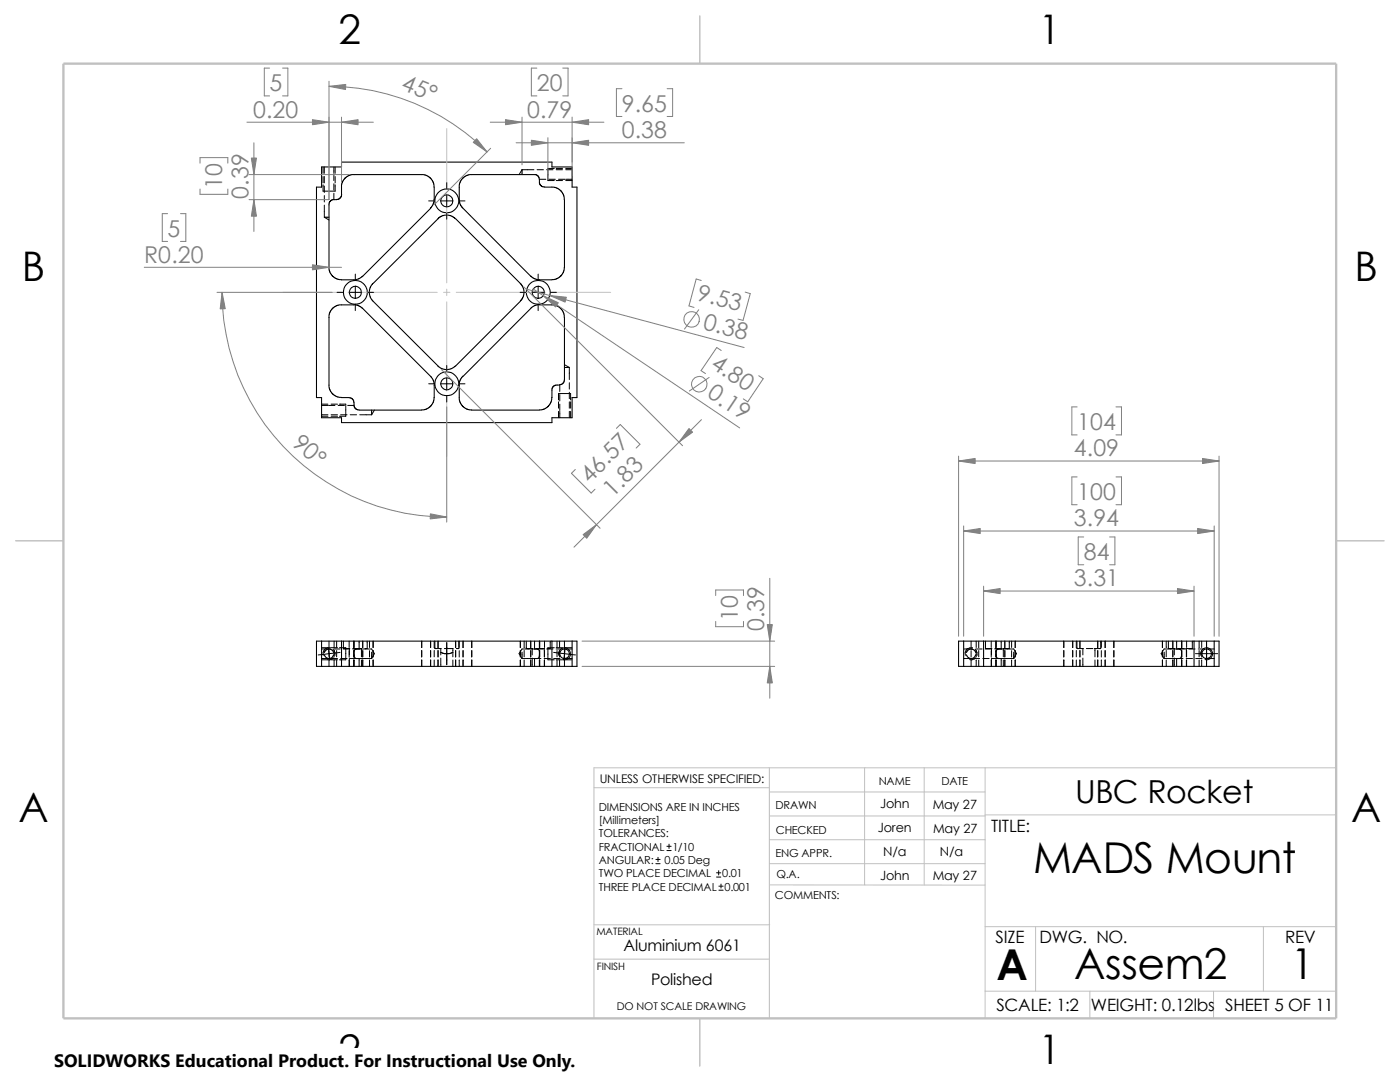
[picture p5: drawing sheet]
<svg xmlns="http://www.w3.org/2000/svg" width="279mm" height="216mm" viewBox="0 0 279 216" stroke-linecap="round" stroke-linejoin="round" font-family="sans-serif">
<g fill="none" stroke="#c0c0c0" stroke-width=".2">
<path d="M89.2 25.7v11.7M89.2 38.7v1.2M56.5 58.3h11.7M69.5 58.3h1.2M72 58.3h15.2M88.5 58.3h1.3M89.2 41.2v15.2M89.2 57.7v1.3M91.1 58.3h15.2M107.6 58.3h1.2M110.1 58.3h11.8M89.2 60.2v15.3"/>
<path d="M89.2 76.8v1.2M89.2 79.3v11.8M118.5 157.2h35M153.5 158h43.1M153.5 153.2v50M172.6 153.2v23.4M184.4 153.2v23.4M196.6 153.2v50M266.7 153.2h-148.2v50M153.5 172.3h43.1M153.5 176.6h43.1M153.5 162.8h43.1"/>
<path d="M153.5 167.6h43.1M196.6 162.6h70.1M118.5 184.5h35.1M118.5 191.4h35M196.6 184.9h70.1M196.6 197.8h70.1M206.7 184.9v12.9M217.5 197.8v5.4M242.2 197.8v5.4M252.1 184.9v12.9"/>
</g>
<path d="M139.7 3.2v9.5M3.1 107.9h9.6M266.7 107.9h9.5M139.7 203.2v9.5" fill="none" stroke="#c0c0c0" stroke-width=".21"/>
<path d="M12.7 12.7h254v190.5h-254z" fill="none" stroke="#c0c0c0" stroke-width=".47"/>
<g fill="none" stroke="#000" stroke-width=".2">
<path d="M64.5 36.9v1.2h2.4v-1.2M64.5 33.3v1.3M64.5 35.2v1.3M64.7 33.3v1.3M64.7 35.2v1.3M64.7 37.1v1.3M64.7 39v1.3M66.6 33.3v1.3M66.6 34.8v1.2M66.6 36.7v1.2M66.6 38.6v1.2M66.9 33.3v1.3"/>
<path d="M66.9 35.2v1.3M89.2 36.4v1.2M89.2 38.8v2.5M104.2 33.9v.9M104.2 33.9h2.4M104.2 33.9l-.6 .9M107.2 33.9h1.3M107.7 35.8h1.2M109.1 33.9h1.3M109.6 35.8h1.2M110.6 33.6h-1.3v2.4h1.3M111 33.9h1.3"/>
<path d="M111 36h1.3M111 33.6h1.3M111.5 35.8h1.2M112.9 33.9h1.3M112.9 35.8h1.3M112.9 36h1.3M112.9 33.6h1.3M64.7 43.3h1M64.7 40.9v2.4M64.7 43.3l1 .6M67.3 58.3h1.1M69.7 58.3h2.5"/>
<path d="M70.9 54.7v1.1M70.9 57.1v2.5M73.4 58.3h1.1M85.6 40.1h1.1M87.9 40.1h2.5M89.2 42.6v1.1M91.7 40.1h1.1M103.8 58.3h1.1M106.2 58.3h2.5M107.4 54.7v1.1M107.4 57.1v2.5M109.9 58.3h1.1"/>
<path d="M70.9 60.8v1.2M85.6 76.6h1.1M87.9 76.6h2.5M89.2 72.9v1.2M89.2 75.4v2.5M89.2 79.1v1.1M91.7 76.6h1.1M107.4 60.8v1.2M111.5 79.8v-1.3h2.4v1.3M111.7 76.8v1.3M111.7 78.7v1.3M112.6 73.3h1"/>
<path d="M112.6 72.8l1 .5M113.6 73.3v2.4M113.6 76.4v1.2M113.6 78.3v1.2M64.2 82.8h1.2M64.2 80.9h1.2M64.2 80.6h1.2M64.2 83.1h1.2M65.6 80.9h1.2M66.1 82.8h1.3M66.1 80.6h1.3M66.1 83.1h1.3"/>
<path d="M67.5 80.9h1.2M67.7 80.6h1.3v2.5h-1.3M68 82.8h1.3M69.4 80.9h1.3M69.9 82.8h1.3M71.8 82.8h2.4M74.2 81.8v1M74.7 81.8l-.5 1M111.5 80.2v1.2M111.5 82.1v1.3M111.7 80.6v1.3M111.7 82.1v1.3"/>
<path d="M113.6 80.2v1.2M113.6 82.1v1.3M113.9 80.2v1.2M113.9 82.1v1.3M64.2 129.5h1.8M64.2 131.4h1.2M64.2 129.2h1.2M64.2 131.7h1.2M64.7 130.6a.92 .92 0 0 0 .9 .8 .92 .92 0 0 0 .9-.8M65.6 129.2l.1 1.2M65.7 130.4l.1 1.3M65.7 127.9v1.3"/>
<path d="M65.7 129.8v1.3M65.7 131.7v1.3M65.7 129.5l-.5 .2-.5 .5M65.7 130.4l-2.2 .3M65.7 129.5l.6 .3 .3 .4M65.9 129.2a1.23 1.23 0 0 0-1.4 1.6M66.1 131.4h1.3M66.1 129.2h1.3M66.1 131.7h1.3M66.5 129.6a1.02 1.02 0 0 1 .3 1.1M66.5 131.2l-.2 .3-.5 .2-.4-.1M66.6 129.5h1.3"/>
<path d="M66.7 127.9v1.3M66.7 129.8v1.3M66.7 131.7v1.3M67.2 127.9v1.3M67.2 129.8v1.3M67.2 131.7v1.3M67.7 129.2h1.3v2.5h-1.3M67.9 130.2l-2.2 .2M68 131.4h1.3M68.5 129.5h1.3M68.5 127.9v1.5h1.3M69.7 127.9v1.3"/>
<path d="M69.7 129.4v1.7M69.7 131.3v1.7M69.9 131.4h4.3M70.4 129.5h3.8l.5 .9-.5 1M70.4 129.4h1.8M70.6 127.9v1.3M70.6 129.8v1.3M70.6 131.7v1.3M70.7 127.9v1.3M70.7 129.8v1.3M70.7 131.7v1.3M70.7 130.8a.51 .51 0 0 0 .5 .6"/>
<path d="M71.3 129.5l-.5 .1-.1 .4M71.7 127.9v1.6M71.7 131.4v1.6M72.1 129.4v1.7M72.1 131.7v1.3M72.4 127.9v1.3M72.4 129.8v1.3M72.4 131.7v1.3M73.3 127.9v1.5h-.5M73.7 127.9v1.3M73.7 129.8v1.3M73.7 131.7v1.3"/>
<path d="M74.2 130.1v1.3M74.5 127.9v1.3M74.5 129.8v1.3M74.5 131.7v1.3M84.2 127.9v1.3M84.2 129.8v1.3M84.2 131.7v1.3M85.9 127.9v1.3M85.9 129.8v1.3M85.9 131.7v1.3M86.7 127.9v1.3M86.7 129.8v1.3"/>
<path d="M86.7 131.7v1.3M86.8 127.9v1.5h1.3M87.4 127.9v1.3M87.4 129.8v1.3M87.4 131.7v1.3M88 130.2a2.99 2.99 0 0 0 2.4 0M88 129.4v1.3M88 131.3v1.7M88.7 129.4h1.7v1.7M89.2 128.2v4.4M90.4 131.7v1.3M90.9 127.9v1.3"/>
<path d="M90.9 129.8v1.3M90.9 131.7v1.3M91.6 127.9v1.5h-.5M91.7 127.9v1.3M91.7 129.8v1.3M91.7 131.7v1.3M92.4 127.9v1.3M92.4 129.8v1.3M92.4 131.7v1.3M94.1 127.9v1.3M94.1 129.8v1.3M94.1 131.7v1.3"/>
<path d="M103.8 127.9v1.3M103.8 129.8v1.3M103.8 131.7v1.3M104.2 131.4h3.7M104.2 130.1v1.3M104.6 127.9v1.3M104.6 129.8v1.3M104.6 131.7v1.3M105 127.9v1.5h1.3M105.9 127.9v1.3M105.9 129.8v1.3M105.9 131.7v1.3"/>
<path d="M106.2 129.4v1.3M106.2 131.3v1.7M106.7 127.9v1.6M106.7 131.4v1.6M106.9 129.4h1.8M107 129.5a.55 .55 0 0 1 .7 .4M107.7 127.9v1.3M107.7 129.8v1.3M107.7 131.7v1.3M107.7 130.8a.46 .46 0 0 1-.5 .6M108.5 129.5h-4.3l-.6 .9 .6 1M108.6 131.4h1.3"/>
<path d="M108.6 129.4v1.7M108.6 131.7v1.3M108.7 127.9v1.3M108.7 129.8v1.3M108.7 131.7v1.3M109.1 129.5h1.3M109.8 127.9v1.5h-.5M110.5 131.4h1.3M110.5 130.2l2.1 .2M110.6 129.2h-1.3v2.5h1.3M111 129.5h1.3M111 129.2h1.3"/>
<path d="M111 131.7h1.3M111.2 127.9v1.3M111.2 129.8v1.3M111.2 131.7v1.3M111.5 130.8a1.2 1.2 0 0 1 1.1-1.5 1.2 1.2 0 0 1 1.3 1.3 1.2 1.2 0 0 1-1.5 1M111.7 127.9v1.3M111.7 129.8v1.3M111.7 131.7v1.3M112.4 131.4h1.8M112.6 130.4l-.1 1.3M112.6 127.9v1.6M112.6 131.4v1.6"/>
<path d="M112.6 130.4l2.3 .3M112.8 129.2l-.2 1.2M112.9 129.5h1.3M112.9 129.2h1.3M112.9 131.7h1.3M192.3 129.5h1.8M192.3 131.4h1.3M192.9 130.6a.92 .92 0 0 0 .9 .8 .92 .92 0 0 0 .9-.8M193.8 127.9v1.3M193.8 129.8v1.3M193.8 131.7v1.3M193.8 129.5l-.5 .2-.4 .5"/>
<path d="M193.8 129.5l.6 .3 .3 .4M194 129.2h.1M194 129.2a1.2 1.2 0 0 0-1.3 1.6M194.2 131.4h1.3M194.6 129.6a1.02 1.02 0 0 1 .3 1.1M194.6 131.2l-.2 .3-.4 .2-.5-.1M194.7 129.5h1.3M194.8 127.9v1.3M194.8 129.8v1.3M194.8 131.7v1.3M195.3 127.9v1.3M195.3 129.8v1.3"/>
<path d="M195.3 131.7v1.3M196.1 131.4h1.3M196.6 129.5h1.3M196.7 127.9v1.5h1.3M197.8 127.9v1.3M197.8 129.8v1.3M197.8 131.7v1.3M197.9 129.4v1.3M197.9 131.3v1.7M198 131.4h4.3M198.5 129.5h3.8l.6 .9-.6 1M198.6 129.4h1.3"/>
<path d="M198.8 127.9v1.3M198.8 129.8v1.3M198.8 131.7v1.3M198.8 130.8l.1 .5 .4 .1M199.1 129.5l-.3 .5M199.3 129.5h-.1M199.8 127.9v1.6M199.8 131.4v1.6M200.2 129.4v1.7M200.2 131.7v1.3M200.5 127.9v1.3M200.5 129.8v1.3"/>
<path d="M200.5 131.7v1.3M201.4 127.9v1.5h-1.2M201.9 127.9v1.3M201.9 129.8v1.3M201.9 131.7v1.3M202.3 130.1v1.3M202.6 127.9v1.3M202.6 129.8v1.3M202.6 131.7v1.3M212.3 127.9v1.3M212.3 129.8v1.3M212.3 131.7v1.3"/>
<path d="M214.1 127.9v1.3M214.1 129.8v1.3M214.1 131.7v1.3M214.8 127.9v1.3M214.8 129.8v1.3M214.8 131.7v1.3M214.9 127.9v1.5h1.3M215.5 127.9v1.3M215.5 129.8v1.3M215.5 131.7v1.3M216.1 129.4v1.3M216.1 131.3v1.7"/>
<path d="M216.8 129.4h1.3M218.5 129.4v1.7M218.5 131.7v1.3M219.1 127.9v1.3M219.1 129.8v1.3M219.1 131.7v1.3M219.7 127.9v1.5h-1.3M219.8 127.9v1.3M219.8 129.8v1.3M219.8 131.7v1.3M220.6 127.9v1.3M220.6 129.8v1.3"/>
<path d="M220.6 131.7v1.3M222.3 127.9v1.3M222.3 129.8v1.3M222.3 131.7v1.3M232 127.9v1.3M232 129.8v1.3M232 131.7v1.3M232.3 131.4h3.8M232.3 130.1v1.3M232.7 127.9v1.3M232.7 129.8v1.3M232.7 131.7v1.3"/>
<path d="M233.2 127.9v1.5h1.2M234.1 127.9v1.3M234.1 129.8v1.3M234.1 131.7v1.3M234.4 129.4v1.3M234.4 131.3v1.7M234.8 127.9v1.6M234.8 131.4v1.6M235.1 129.4h1.2M235.1 129.5a.55 .55 0 0 1 .7 .4M235.8 127.9v1.3M235.8 129.8v1.3"/>
<path d="M235.8 131.7v1.3M235.8 130.8a.46 .46 0 0 1-.5 .6M236.6 129.5h-4.3l-.6 .9 .6 1M236.7 131.4h1.3M236.8 129.4v1.7M236.8 127.9v1.3M236.8 131.7v1.3M237.2 129.5h1.3M238 127.9v1.5h-1.3M238.6 130.4h4.4M238.6 131.4h1.3M239.1 129.5h1.3"/>
<path d="M239.3 127.9v1.3M239.3 129.8v1.3M239.3 131.7v1.3M239.6 130.8a1.2 1.2 0 0 1 1.1-1.5 1.2 1.2 0 0 1 1.3 1.3 1.2 1.2 0 0 1-1.5 1M239.8 127.9v1.3M239.8 129.8v1.3M239.8 131.7v1.3M240.5 131.4h1.8M240.8 127.9v5.1M241 129.5h1.3M130.9 172.3h.8M130.9 171.5h.8"/>
<path d="M131.3 171.1v.8M133.1 169.7h.8M133.1 168.9h.8M133.5 168.4v.9M143 175h.8M143 174.2h.8M143.4 173.7v.9M143.5 177.6h.8M143.5 176.8h.8M143.9 176.4v.8"/>
</g>
<g fill="none" stroke="#000" stroke-width=".21">
<path d="M64.2 33.3h4v-1h42v1h4v4h.9v42h-.9v4.1h-4v.9h-42v-.9h-4v-4.1h-1v-42h1zM68.2 38.8l-.2 .6-.3 .3-1.4 .2-.6 .7v13.2l.6 1.2 .6 .5 .8 .3h3.2l.6-.1 .7-.4 13.7-13.7M86.6 37.3l-.1-.9-.5-.8-.6-.5-.8-.3h-14.4l-1.1 .5-.6 .8-.3 .8v1.9M86.7 37.3l-.1 2.9-.3 .8-.4 .5M112.6 39.8v-.6l-.3-.6-.9-1-.8-.3h-2.2l-.3-.1-.4-.6-.1-1.2-.7-.6h-13.2l-1.2 .6-.7 1-.1 .5v3.2l.5 1.2 13.7 13.8M112.6 39.8v14l-.3 .8-.5 .6-.8 .5-.8 .1M90.9 43.6l-.6-.4-.8-.3-1.1 .1-.8 .4-13.3 13.3-.4 .7-.2 .6 .1 1 .5 .9 13.1 13.1M90.9 43.6l13.2 13.2 .4 .8 .1 1.1-.3 .8-.5 .6M105.9 55.1l.5 .4 .8 .3h3M69.7 79.4h.4l.3 .3 .2 .4 .1 1.1 .7 .6h12.8M72.3 61.6l-.5-.5-.8-.3h-3.3l-.8 .3-.5 .4-.4 .6-.3 .8v14.6l.6 1 .9 .7 1 .1h1.5M72.4 61.6l14 14 .3 1v2.7l-.2 .9-.9 1.1-.8 .4-.6 .1"/>
<path d="M92.4 75.1l-.5 .5-.2 .8v3.4l.5 1.2 1 .7 .9 .1h13.6M103.8 60.1l-13.1 13.1-.9 .5h-.9l-.7-.1-.8-.6M107.7 60.8l-1 .2-.6 .3-13.7 13.8M107.7 60.8h2.9l.8 .3 .9 1 .3 .6v.6M111.7 76.8h-.8l-.6 .5-.1 .3-.1 2.4-.6 1-1 .7-.8 .1M112.6 63.3v12.5l-.2 .7-.7 .3M63.2 127.9h51.9v5.1h-51.9zM64.2 127.9v5.1M68.2 127.9v5.1M110.2 127.9v5.1M112.6 129.5v1.9M114.2 127.9v5.1"/>
<path d="M191.3 127.9h52v5.1h-52zM192.3 127.9v5.1M196.3 127.9v5.1M238.3 127.9v5.1M240.8 129.5v1.9M242.3 127.9v5.1"/>
<circle cx="70.9" cy="58.3" r="2.38"/>
<circle cx="70.9" cy="58.3" r="1.2"/>
<circle cx="89.2" cy="40.1" r="1.2"/>
<circle cx="89.2" cy="40.1" r="2.37"/>
<circle cx="107.4" cy="58.3" r="1.2"/>
<circle cx="107.4" cy="58.3" r="2.37"/>
<circle cx="89.2" cy="76.6" r="1.2"/>
<circle cx="89.2" cy="76.6" r="2.37"/>
<circle cx="112.7" cy="130.5" r=".96"/>
<circle cx="240.8" cy="130.5" r=".96"/>
</g>
<g fill="none" stroke="#808080" stroke-width=".2">
<path d="M53.8 13.6h-1.1v5.5h1.1M56.4 13.6h1v5.5h-1M65.7 17.2a44.5 44.5 0 0 1 31.5 13.1M65.7 16.2v23.6h-16M107.1 13.6h-1.1v5.5h1.1M112.3 13.6h1.1v5.5h-1.1M124.1 17.7h-1.1v5.5h1.1M133.1 17.7h1.1v5.5h-1.1M39.9 32.6v-1.1h5.6v1.1M39.9 37.7v1.1h5.6v-1.1M49.3 24.4h25.2M49.7 34.8h20"/>
<path d="M50.7 28.5v17.7M68.2 23.4v12.9M97.8 24.4h22.7M97.9 29.6l-11.2 11.3M103 28.5h33.6M104.2 23.4v9.5M109.3 27.5v7.6M114.2 23.4v11.7M28.8 53.3h39.4M33.4 42.6h-1v5.6h1M36 42.6h1.1v5.6h-1.1M43.3 58.3h23"/>
<path d="M44.3 58.3a44.8 44.8 0 0 0 44.9 44.9M104.6 57.3l31.6 31.6M105.1 57.7l43.4 11.6M106.4 57.7l41.2 27.7M140 56l-1.1-.3-1.4 5.3 1 .3M148.7 58.3l1 .3-1.4 5.3-1-.2M88.1 73.7l31.7 31.7M139.4 61.8l-2.8 3.9M141.5 75.3l-3.9 2.7M143.9 69.9l-.9-.6-3.1 4.7 .9 .5M151.4 75l.9 .6-3.1 4.6-.9-.6M89.2 81.2v23"/>
<path d="M114.8 93.7l-.8 .7 4 4 .7-.8M123 85.5l.8-.8 3.9 3.9-.7 .8M140 83.7l-25.4 25.5M191.3 91v36M191.3 92h52M215 81.2h-1.1v5.6h1.1M215 95.2h-1.1v5.5h1.1M222.7 81.2h1.1v5.6h-1.1M222.7 95.2h1.1v5.5h-1.1M243.3 91v36M142.8 118.8v-1.1h5.6v1.1M153.6 115.4v23.9"/>
<path d="M192.3 104.9v22.1M192.3 106h50M196.3 117v10M196.3 117.9h42M216.3 107.1h-1.1v5.6h1.1M221.4 107.1h1.1v5.6h-1.1M238.3 117v10M242.3 104.9v22.1M116.2 133h38.4M116.2 127.9h38.4M142.8 124v1.1h5.6v-1.1"/>
<circle cx="138" cy="63.7" r="1.56"/>
<circle cx="139.6" cy="76.7" r="1.56"/>
</g>
<g fill="#808080" stroke="#808080" stroke-width=".2">
<path d="M191.3 92l3.3-.5v1z"/>
<path d="M240 91.5l3.3 .5-3.3 .5z"/>
<path d="M192.3 106l3.3-.5v1z"/>
<path d="M239 105.5l3.3 .5-3.3 .5z"/>
<path d="M196.3 117.9l3.3-.5v1z"/>
<path d="M235 117.4l3.3 .5-3.3 .5z"/>
<path d="M153.6 133l.5 3.3h-1z"/>
<path d="M153.1 124.6h1l-.5 3.3z"/>
<path d="M109.7 59l3.3 .3-.2 1z"/>
<path d="M108.4 59l3 1.4-.5 .9z"/>
<path d="M100.9 23.9l3.3 .5-3.3 .5z"/>
<path d="M114.2 24.4l3.3-.5v1z"/>
<path d="M114.2 28.5l3.3-.5v1z"/>
<path d="M106 28l3.3 .5-3.3 .5z"/>
<path d="M116.4 106.7l2.6-2-1.9 2.7z"/>
<path d="M137.5 85.5l.7 .7-2.7 2z"/>
<path d="M44.3 58.3l.7 3.3h-1.1z"/>
<path d="M85.9 102.5l3.3 .7-3.3 .3z"/>
<path d="M95.1 27.7l2.1 2.6-2.8-1.9z"/>
<path d="M65.7 17.2l3.3-.4v1.1z"/>
<path d="M62.4 52.8l3.3 .5-3.3 .5z"/>
<path d="M50.7 39.8l.5 3.3h-1z"/>
<path d="M50.2 31.5h1l-.5 3.3z"/>
<path d="M68.2 24.4l3.3-.5v1z"/>
<path d="M62.4 23.9l3.3 .5-3.3 .5z"/>
</g>
<path d="M10.8 209.2h104.1v6.7h-104.1z" fill="#fff"/>
<g font-size="8.5">
<text x="206.2" y="174.1">MADS Mount</text>
<text x="198.8" y="195.5">A</text>
<text x="214.4" y="195.3">Assem2</text>
<text x="257.6" y="195.3">1</text>
</g>
<g font-size="8.1">
<text x="67.6" y="8.8">2</text>
<text x="207.3" y="8.8">1</text>
<text x="4.4" y="56.1">B</text>
<text x="270.3" y="56.1">B</text>
<text x="3.7" y="164.1">A</text>
<text x="269.6" y="164.1">A</text>
<text x="67.6" y="212.3">2</text>
<text x="207.3" y="212.3">1</text>
</g>
<text font-size="6.3" x="214.6" y="160.3">UBC Rocket</text>
<g font-size="4.6" fill="#808080">
<text x="79.9" y="17.8" transform="rotate(22 79.9 17.8)">45°</text>
<text x="50.5" y="23.5">0.20</text>
<text x="53.8" y="18.2">5</text>
<text x="105.2" y="23.5">0.79</text>
<text x="107.1" y="18.2">20</text>
<text x="124.1" y="22.3">9.65</text>
<text x="124.1" y="27.6">0.38</text>
<text x="44.4" y="37.7" transform="rotate(-90 44.4 37.7)">10</text>
<text x="49.6" y="39.7" transform="rotate(-90 49.6 39.7)">0.39</text>
<text x="33.4" y="47.2">5</text>
<text x="28.8" y="52.5">R0.20</text>
<text x="138.9" y="59.9" transform="rotate(15 138.9 59.9)">9.53</text>
<text x="140.1" y="65.6" transform="rotate(15 140.1 65.6)">0.38</text>
<text x="141.6" y="73.3" transform="rotate(34 141.6 73.3)">4.80</text>
<text x="140.9" y="79.1" transform="rotate(34 140.9 79.1)">0.19</text>
<text x="58.1" y="88.7" transform="rotate(41 58.1 88.7)">90°</text>
<text x="215" y="85.9">104</text>
<text x="214.3" y="91.1">4.09</text>
<text x="117.7" y="96.6" transform="rotate(-45 117.7 96.6)">46.57</text>
<text x="122.3" y="99.4" transform="rotate(-45 122.3 99.4)">1.83</text>
<text x="215" y="99.8">100</text>
<text x="214.3" y="105">3.94</text>
<text x="216.3" y="111.8">84</text>
<text x="214.3" y="117">3.31</text>
<text x="147.3" y="124" transform="rotate(-90 147.3 124)">10</text>
<text x="152.5" y="125.9" transform="rotate(-90 152.5 125.9)">0.39</text>
</g>
<text font-size="3.6" x="10.8" y="213">SOLIDWORKS Educational Product. For Instructional Use Only.</text>
<g font-size="3.4">
<text x="197.8" y="166">TITLE:</text>
<text x="198.7" y="188.1">SIZE</text>
<text x="207.5" y="188.1">DWG. NO.</text>
<text x="256.5" y="188.2">REV</text>
<text x="198.8" y="201.7">SCALE: 1:2</text>
<text x="217.7" y="201.8">WEIGHT: 0.12lbs</text>
<text x="244.5" y="201.7">SHEET 5 OF 11</text>
</g>
<g font-size="3.2">
<text x="124.5" y="189.8">Aluminium 6061</text>
<text x="129.9" y="196.6">Polished</text>
</g>
<g font-size="2.5">
<text x="175.6" y="161.3">John</text>
<text x="186.1" y="161.4">May 27</text>
<text x="175.2" y="166.1">Joren</text>
<text x="186.2" y="166.2">May 27</text>
<text x="176.3" y="170.8">N/a</text>
<text x="187.6" y="170.8">N/a</text>
<text x="175.6" y="175.6">John</text>
<text x="186.1" y="175.6">May 27</text>
</g>
<text font-size="2.4" x="119.7" y="156.2">UNLESS OTHERWISE SPECIFIED:</text>
<g font-size="2.2">
<text x="119.5" y="161.8">DIMENSIONS ARE IN INCHES</text>
<text x="154.8" y="161.5">DRAWN</text>
<text x="175.4" y="156.7">NAME</text>
<text x="187.9" y="156.7">DATE</text>
<text x="119.5" y="164.4">[Millimeters]</text>
<text x="119.5" y="167.1">TOLERANCES:</text>
<text x="154.8" y="166.3">CHECKED</text>
<text x="119.5" y="169.8">FRACTIONAL 1/10</text>
<text x="119.5" y="172.4">ANGULAR:</text>
<text x="132.6" y="172.4">0.05 Deg</text>
<text x="154.8" y="171">ENG APPR.</text>
<text x="119.5" y="175">TWO PLACE DECIMAL</text>
<text x="119.5" y="177.7">THREE PLACE DECIMAL 0.001</text>
<text x="144.1" y="175">0.01</text>
<text x="154.6" y="179.5">COMMENTS:</text>
<text x="154.9" y="175.2">Q.A.</text>
</g>
<text font-size="2.1" x="123.1" y="201.6">DO NOT SCALE DRAWING</text>
<g font-size="2">
<text x="119" y="186.6">MATERIAL</text>
<text x="119.1" y="193.5">FINISH</text>
</g>
</svg>
